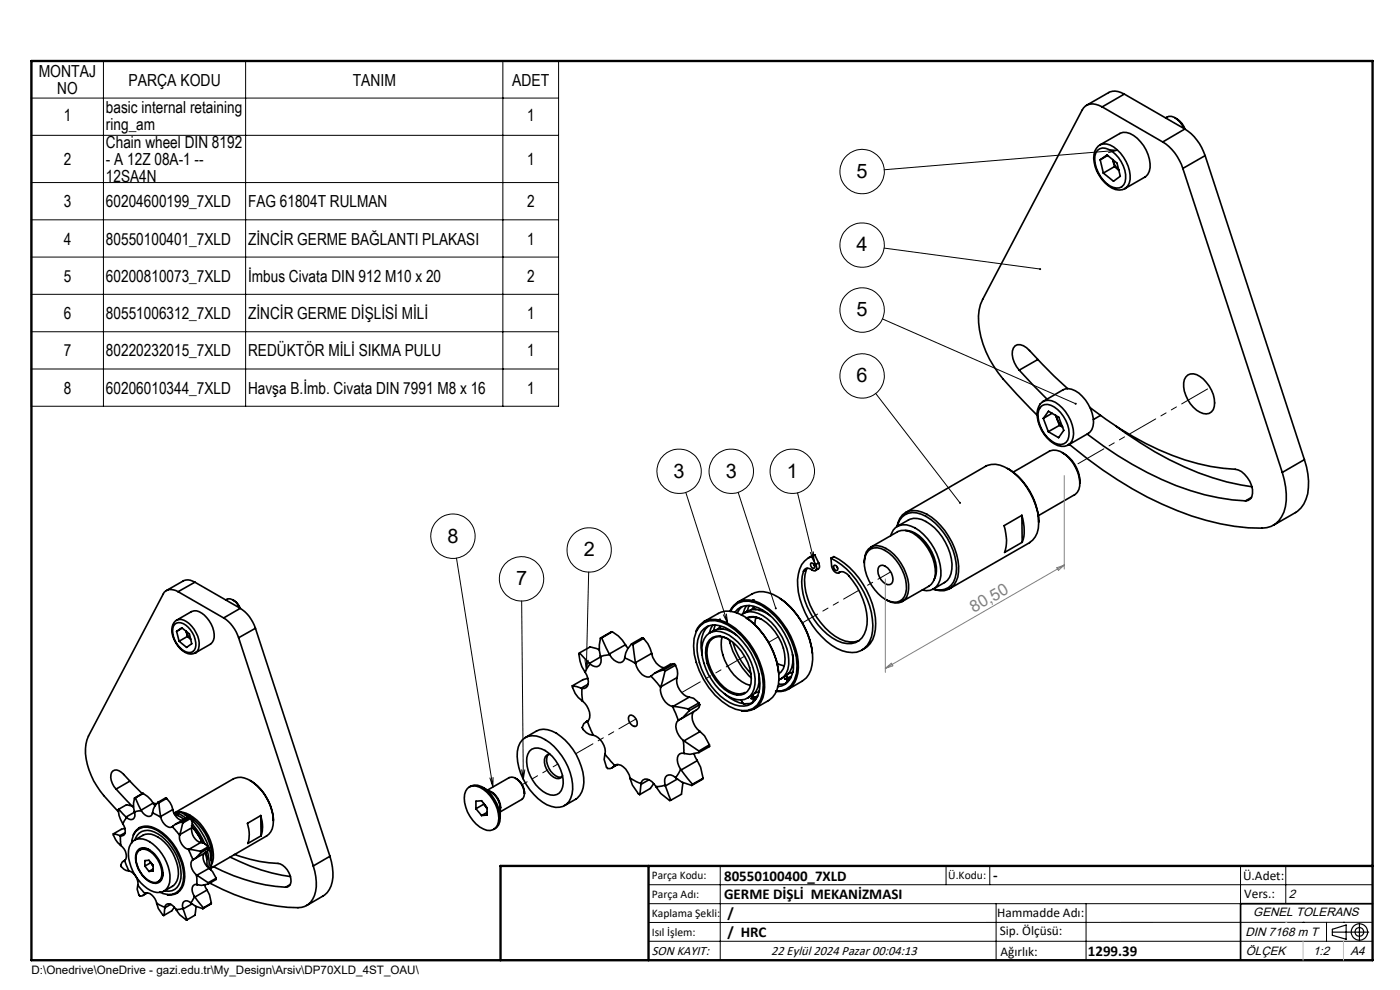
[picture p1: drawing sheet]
<svg xmlns="http://www.w3.org/2000/svg" width="297mm" height="210mm" viewBox="0 0 297 210" stroke-linecap="round" stroke-linejoin="round" font-family="sans-serif">
<g fill="none" stroke="#000" stroke-width=".35">
<path d="M238.5 20a3.2 3.2 0 0 0-3.3-.4l-4.7 2.8M238.5 20l-4.7 2.7M238.5 20l12.9 7.4M232.8 31.9a1.94 1.94 0 0 1 2.4-.2 6.8 6.8 0 0 1 3.5 6.9 1.98 1.98 0 0 1-3.3 .8 7.2 7.2 0 0 1-3.1-6.3zM233.4 30.7a3.2 3.2 0 0 1 3.6 1.1 7.5 7.5 0 0 1 2.6 7l-.3 .6-.6 .6 4.2-2.4a3.3 3.3 0 0 0 .9-3.8 7.5 7.5 0 0 0-4.8-5.7h-.7l-.6 .1-4.4 2.6M233.4 30.8a3.2 3.2 0 0 0-1.3 3.7 7.5 7.5 0 0 0 4.5 5.7 2.58 2.58 0 0 0 2.3-.3M233.4 33.9l1.4-1 2.2 1.7 .7 2.8-1.5 1-2.1-1.7M233.4 33.9l.7 2.8M233.8 22.7a3 3 0 0 0-3.9 .2l-21.4 40.6a11.2 11.2 0 0 0-.4 8 22 22 0 0 0 4.7 8.9l7.2 7.6M233.8 22.7l12.9 7.4M235 33l-1.6 .9M236.1 33.9a4.2 4.2 0 0 0 1.2 2.2l-.9-.8"/>
<path d="M236.1 33.9h.1M236.1 33.9l.3 1.4M236.4 35.3l-2.3 1.4M246.7 30.1a10.1 10.1 0 0 1 4.2 5.6M247.3 25a1.79 1.79 0 0 1 2.4 .3l.6 .6 .9 1.4M249.3 25l.4 .2a4.2 4.2 0 0 1 1.7 2.2M250.9 35.7l21.1 64.5M251.4 27.4a10.6 10.6 0 0 1 4.3 5.6M251.4 27.4l-4.7 2.7M255.7 33l-4.8 2.7M255.7 33l21 64.5M216.2 78.5a4.7 4.7 0 0 1-1.2-4.7 1.43 1.43 0 0 1 2.1-.5l1.3 1.1a98 98 0 0 0 8.1 8"/>
<path d="M216.2 78.5l5.9 6.2M220.2 76.3l-4 2.2M252 79.5a3.2 3.2 0 0 1 3.9 1.6 6 6 0 0 1 1.5 5.8 1.88 1.88 0 0 1-2.8 .5 6.8 6.8 0 0 1-3.4-6.9zM213.7 99.4a13.9 13.9 0 0 1 6.6 11.4M221.1 86a2.66 2.66 0 0 1 3.2 .8 6.3 6.3 0 0 1 2.2 6.5 2.16 2.16 0 0 1-3.5 .2 6.8 6.8 0 0 1-2.7-6.4zM221.1 85.3l-.4 .3a4.5 4.5 0 0 0-.1 4.8 6.8 6.8 0 0 0 4.5 4.3h.7l.9-.4M221.3 85.2l-.1 .1M221.3 85.2l4.2-2.5a3.6 3.6 0 0 1 4.1 1.4 7.8 7.8 0 0 1 2.3 6.3l-.3 .7-.7 .8-4.3 2.5a2.94 2.94 0 0 0 1.1-3.3 8 8 0 0 0-4.6-6.1l-.7-.1zM221.3 88.8l1.1-1.6 2.2 1.3 1.1 2.8-1.1 1.5-2.2-1.2M221.3 88.8l1.1 2.8M223.2 87.7l-1.9 1.1M223.9 88.1l.3 .7"/>
<path d="M224 88.2l.2 .6M224.2 88.8l.5 .9 .7 .8M224.2 88.8l.6 1.4M224.8 90.2l-2.4 1.4M224.8 90.2l.6 .4M225.3 96a7.3 7.3 0 0 1 3.8 6.5M226.8 94.3a79.3 79.3 0 0 0 29.1 16.1 39.2 39.2 0 0 0 12.8 1.5 5.2 5.2 0 0 0 4-4.5 14.7 14.7 0 0 0-.7-7.2M230.6 92.1a72.5 72.5 0 0 0 24.9 12.8l5.9 1.1 2.8 .2M231.2 86.4a61.6 61.6 0 0 0 25.6 12.5l5.2 .6a5 5 0 0 1 3.7 4.3 1.84 1.84 0 0 1-1.5 2.4M233.5 88.1l-1.5 .9M236.8 90.4a66.3 66.3 0 0 0 26.4 12.5l2.4 .3M276.7 97.5a12.9 12.9 0 0 1 .4 8.4 5.2 5.2 0 0 1-2.3 2.8l-4.7 2.7"/>
<path d="M276.7 97.5l-4.7 2.7M172 119.4a.72 .72 0 0 1 .7 1.1 .74 .74 0 0 1-.7-1.1zM172.2 118a4.5 4.5 0 0 0-2.8 3.8 15.6 15.6 0 0 0 3.8 12.1 10.9 10.9 0 0 0 7.6 4.5 4.4 4.4 0 0 0 4.3-4.5 17 17 0 0 0-8.8-15.5M172.2 118l.8 1.8M172.6 119.7l.2 .2M172.8 117.7l-1.3 .6M172.8 117.7l-.6 .3M172.8 117.7l.9 1.7M173 119.8l.2 .3a.68 .68 0 0 1-.3 1 .68 .68 0 0 1-.9-.4l-.6-.2-.5 .1-.4 .6M173.7 119.4l.1 .3a.73 .73 0 0 1-.2 1l-.6 .3M173.7 119.4l-.7 .4M176.3 118.4l.6-.3a17.4 17.4 0 0 1 8.9 14.2 5.5 5.5 0 0 1-3 5.6"/>
<path d="M176.3 118.4a3.8 3.8 0 0 0 .5 2.6l.3 .3a.67 .67 0 0 0 .9 .2M177 119.9a.74 .74 0 0 1 .6 1.1 .72 .72 0 0 1-.6-1.1zM183.3 119.4a2.96 2.96 0 0 1 3-3.6 8.6 8.6 0 0 1 5.9 5.9 5.4 5.4 0 0 1-.3 5.5 3.2 3.2 0 0 1-4.1-.1M184.2 116.8a2.75 2.75 0 0 1 3.5 0 9.4 9.4 0 0 1 4.5 9 2.44 2.44 0 0 1-3.5 1.8 9.5 9.5 0 0 1-5.3-8.6l.1-.9zM184.7 116.1l5.7-3.3a3.5 3.5 0 0 1 4.1 .9 10 10 0 0 1 3.8 8.9l-.3 .8-.9 .9-5.7 3.3M189 113.6a2.89 2.89 0 0 1 4.2-2 11.4 11.4 0 0 1 6.3 8.3 4.5 4.5 0 0 1-1.5 5l-.7 .3-.8 .1-.8-.1M190.3 111.7a3.7 3.7 0 0 1 5.4-3.1 14 14 0 0 1 7.7 11.5 4.7 4.7 0 0 1-2.3 5 4.4 4.4 0 0 1-3.2-.1M191.3 109.7a4 4 0 0 1 5.1-.2 13.6 13.6 0 0 1 6.4 12.1 3.5 3.5 0 0 1-4.8 3.3l2.4-1.3a4.6 4.6 0 0 0 1.4-5.1 11.6 11.6 0 0 0-6.3-8.3 3.2 3.2 0 0 0-2.8 .1l-2.3 1.3 .4-1.2zM192.1 112.5a5.6 5.6 0 0 1 4.4 2.7 8.9 8.9 0 0 1 2 6.9l-.3 .9M192.1 108.7l17-9.8a4.8 4.8 0 0 1 5 .7 14.7 14.7 0 0 1 6.2 11.3 4.6 4.6 0 0 1-1.9 4.2l-17 9.8M214.9 100.1l7.7-4.4a3.3 3.3 0 0 1 3.8 1.1 7.6 7.6 0 0 1 2.5 7l-.8 1.1-7.8 4.5M216.8 109.3l-3.8 2.2a8.7 8.7 0 0 1 .1 5.7l3.8-2.2"/>
<path d="M216.8 109.3a9.1 9.1 0 0 1 .1 5.7M216.8 109.3l.1 5.7M265.5 105.5l-1.3 .7M37.1 132.4a2.07 2.07 0 0 1 2.8 .7 5 5 0 0 1 1.6 4.3 1.48 1.48 0 0 1-2.5 .7 5 5 0 0 1-2.2-5.3zM37.2 131.7l3.4-2a2.32 2.32 0 0 1 2.8 .8 5.6 5.6 0 0 1 1.9 5.3l-.6 .8-3.3 1.9 .2-.1a2.28 2.28 0 0 1-2.8-.3 5.9 5.9 0 0 1-2.3-5l.2-.6zM37.5 131.5a2.39 2.39 0 0 1 2.7 .8 5.6 5.6 0 0 1 1.9 5.3l-.5 .8M37.5 133.9l1.1-.7 1.6 1.3 .5 2.1-1.1 .7-1.6-1.3M37.5 133.9l.5 2.1M37.8 125.5a2.07 2.07 0 0 0-3.2 .5l-15.8 30.1a10.1 10.1 0 0 0 .5 8.4 24.3 24.3 0 0 0 5.8 7.7M37.8 125.5l9.6 5.6M38.7 133.2l-1.2 .7M39.5 133.9v.1"/>
<path d="M39.5 134l.3 .7 .6 .9-.6-.6M39.5 134l.3 1M39.8 135l-1.8 1M41.3 123.5a2.37 2.37 0 0 0-2.5-.2l-3.5 2M41.3 123.5l-3.5 2M41.3 123.5l9.7 5.5M47.4 131.1a7.9 7.9 0 0 1 3.2 4.2M47.9 127.3a1.61 1.61 0 0 1 2.3 .6l.6 1.1M49.4 127.2l.7 .5 .9 1.3M50.6 135.3l15.9 48.4M51 129a7.7 7.7 0 0 1 3.2 4.3M51 129l-3.6 2.1"/>
<path d="M54.2 133.3l-3.6 2M54.2 133.3l15.8 48.3M122.9 138.5l-.1 .2a7 7 0 0 0 1.3 3.9M122.9 138.5l2.2 2.2M127.1 137.9l-1.9-.7-2.3 1.3M127.4 135.4a6.5 6.5 0 0 0 0 3.9M127.4 139.3a1.62 1.62 0 0 1-.8 2.1l-.9-.2-.5-.3M127.4 139.3l-2.3 1.4M127.6 135.3l-.2 .1M127.6 135.3l1.7 3.4M129.3 138.7l.1 .2M129.4 138.9l-2 .4"/>
<path d="M129.4 138.9a2.21 2.21 0 0 0 2.7 1.5l.4-.8M129.9 134l1.3 .9 1.5 1.9M129.9 134l-2.5 1.4M129.9 134l-2.3 1.3M132.5 139.6l2.3 1.1M132.7 136.8l.5 .7M132.7 136.8l-3.4 1.9M134 136.6a4.5 4.5 0 0 0-1.5 3M134 136.6l.3 .1M134.3 136.7l.5 3.9M136.5 135.4l.9 1.2 .9 2M136.5 135.4l-.3-.1-2.2 1.3"/>
<path d="M136.5 135.4l-2.2 1.3M138.3 138.6a3.5 3.5 0 0 0 2.6 3M138.3 138.6l-3.5 2M148.4 132.8a4.1 4.1 0 0 1 4.6-.9 15 15 0 0 1 8.4 10 9.7 9.7 0 0 1 0 6.5 3.9 3.9 0 0 1-5.3 2.1 15 15 0 0 1-8.4-10 9.7 9.7 0 0 1 0-6.5zM149.3 131.9a4.3 4.3 0 0 0-1.7 2M149.3 131.9l3.1-1.8a5.4 5.4 0 0 1 5.6 .7 16.7 16.7 0 0 1 7.2 13.2 5.1 5.1 0 0 1-2.2 4.6l-3 1.7M149.3 131.9a5.5 5.5 0 0 1 5.6 .7 16.6 16.6 0 0 1 7.3 13.2 5 5 0 0 1-2.2 4.5M149.4 133.3a4.5 4.5 0 0 1 5.3 .3 14.4 14.4 0 0 1 6.4 12.5 3.7 3.7 0 0 1-5.2 3.4 14.1 14.1 0 0 1-8-11.5 5.7 5.7 0 0 1 1.5-4.7zM149.9 134.8a3.2 3.2 0 0 1 3.8-.5 11.9 11.9 0 0 1 6.5 10.8 3.2 3.2 0 0 1-4.8 3 12.1 12.1 0 0 1-6.5-10.8l.2-1zM150.3 132.8a6.1 6.1 0 0 0-1.4 6.2M150.5 135.7a3.1 3.1 0 0 1 3.9-.2 10.5 10.5 0 0 1 4.9 9.5 2.67 2.67 0 0 1-3.8 2.2 10.2 10.2 0 0 1-5.7-9.8l.2-1zM151.2 132.6l-.7 1.6a4.5 4.5 0 0 1 5.7 .6"/>
<path d="M151.8 132.6l-.5 1.2M152.7 133l.4 .4M152.7 131.4l-.3 .3M152.7 133l-.4 .4M152.8 131.4l-.5 .2M153.2 135.1a9.6 9.6 0 0 0 5.1 10l.9 .3M153.4 138.8v.2M154.3 135.5a2.7 2.7 0 0 0-4.3 2 9.9 9.9 0 0 0 5.2 9.3 2.89 2.89 0 0 0 2.8 .1M154.7 135.7a16.8 16.8 0 0 0 4.7 8.1M154.9 129.7a3.9 3.9 0 0 1 5.3-1.9 15 15 0 0 1 8.3 9.9 9.8 9.8 0 0 1 0 6.6 3.8 3.8 0 0 1-4 2.3M155.5 136.4a16 16 0 0 0 3.8 6.5M155.9 129.9a3.4 3.4 0 0 1 3.9-1.3 12.8 12.8 0 0 1 7.8 8.4 9.1 9.1 0 0 1 .1 6.9 3.2 3.2 0 0 1-2.7 1.8"/>
<path d="M156.5 127.7a4.3 4.3 0 0 0-1.7 2M156.5 127.7l3-1.7a5.3 5.3 0 0 1 5.6 .7 16.6 16.6 0 0 1 7.3 13.2 5.1 5.1 0 0 1-2.2 4.6l-3 1.7M156.5 127.7a5.5 5.5 0 0 1 5.6 .7 16.6 16.6 0 0 1 7.3 13.2 5 5 0 0 1-2.2 4.6M157.3 130.4a3.4 3.4 0 0 1 3.6-.3 12.1 12.1 0 0 1 6.4 10.9 3.6 3.6 0 0 1-2.1 3.2M157.4 128.7l-1 1.3M157.7 130.1a4.3 4.3 0 0 1 5.7 .5M158.4 128.5l-.7 1.6M158.5 131.2a3 3 0 0 1 3 .2M158.9 128.4l-.4 1.3M159.8 128.8l.4 .5M159.9 127.3l-.4 .3M159.9 128.9l-.5 .4"/>
<path d="M159.9 127.2l-.5 .3M160.4 130.9l-.3 1.7M161.6 129.4l-.6 .1M165.5 127a16.3 16.3 0 0 1 6.8 11.6M168.1 138.8a4.4 4.4 0 0 1-2.4 5.2M170.5 121.2a11.3 11.3 0 0 0 1.4 8.8 13 13 0 0 0 6.8 6.3 3.7 3.7 0 0 0 5-2.8 13.5 13.5 0 0 0-3.6-11.4 1.57 1.57 0 0 0-2.1-.6M171.1 120.8a11.3 11.3 0 0 0 1.4 8.9 13.3 13.3 0 0 0 6.8 6.3 4.1 4.1 0 0 0 2.9-.1M171.1 120.8l-.6 .4M171.2 120.5l-.1 .3M177.5 120.1l.2 .3M178.3 121.3l-.3 .2M178.3 121.3l-.4 .2"/>
<path d="M186.5 120.1a1.26 1.26 0 0 1 1.8 .4 2.87 2.87 0 0 1 .9 3.3 1.26 1.26 0 0 1-1.8-.3 2.74 2.74 0 0 1-.9-3.4zM110.8 156.9a3.8 3.8 0 0 1 4.9 0 12.9 12.9 0 0 1 5.8 10.5 3.5 3.5 0 0 1-3.6 3.9 9.2 9.2 0 0 1-6.2-4.9 10.8 10.8 0 0 1-1.7-8zM111.4 156.4l2.4-1.3a4.8 4.8 0 0 1 5.2 1.1 12.9 12.9 0 0 1 4.9 9.8 4.3 4.3 0 0 1-1.8 3.5l-2.3 1.4M112.3 159.3a2.86 2.86 0 0 1 4.1 .5 8 8 0 0 1 2.9 7.2 2.17 2.17 0 0 1-3.3 1.3 8.3 8.3 0 0 1-4.2-7.6zM121.4 145.5l.1 .3a5.1 5.1 0 0 0 2.1 2.9M121.4 145.5l1.9 .5M123.3 146h.1M123.4 146l.2 2.7M123.6 148.7a3.8 3.8 0 0 1 1.3 4l-.3 .3M124.1 142.6a2.54 2.54 0 0 1 .2 3.3l-.4 .1h-.5M124.5 153.1l-.6 .4-.4 .8 .1 .3a2.87 2.87 0 0 0 2.3 1.4M124.6 153l1.3 3"/>
<path d="M124.6 153l-.1 .1M124.7 143.9l-1 .3-2.3 1.3M124.7 152.9l-.4 .3M124.8 145.1l-1.5 .9M125.1 140.7l.1 .2M125.2 140.9l-1.1 1.7M125.9 156a3.8 3.8 0 0 1 2.4 4M128.3 160l2.1 2.4M128.3 160a3.1 3.1 0 0 0 .4 2.8l.2 .2a1.17 1.17 0 0 0 1.4-.6M133.4 151.9l.2-.2a1.65 1.65 0 0 1 1.5 2.2l-.2 .2a1.65 1.65 0 0 1-1.5-2.2zM134.8 140.6v.1M134.8 140.7a3.5 3.5 0 0 0 2.9 2.9l.4-.2"/>
<path d="M138.1 143.4l2.1 2.4M140.2 145.8a3.8 3.8 0 0 0 2.4 4.1M140.2 145.7v.1M140.8 142.1a4.6 4.6 0 0 0-2.7 1.3M140.8 142.1l.3 .3M141.1 142.4l-.9 3.3M142.6 149.9l1.3 2.9M142.6 149.9h.2M142.8 149.9l3.2 .5M143.1 140.8l-.9 .1-3.2 1.9M143.1 140.8l.2 .3M143.1 140.8l-2.3 1.3"/>
<path d="M143.3 141.1l.4 1v1.6M143.3 141.1l-2.2 1.3M143.7 143.7a3.7 3.7 0 0 0 2.5 4.2M143.7 143.7l-3.5 2M143.9 152.8a2.43 2.43 0 0 0 .1 3.2l1 1.1M145 157.1l.1 2.7M145 157.1l.1 .1M145.1 159.8a1.14 1.14 0 0 0-1.4 1.4l.1 .7 .6 1.3M145.1 157.2l3.2 2.1M146 150.4l.2 .4M146.2 150.8l-1.3 1.4-1 .6M146.2 147.9l.9 .2 1.2 1"/>
<path d="M146.2 147.9l-3.4 2M147.2 150.9a3.2 3.2 0 0 0 1.3 4.3M147.2 159.8l.7 1.6M147.7 150.7l-3.4 1.9M148.3 149.1l.1 .4M148.3 159.3v.3M148.3 159.6l-1.9 .4-1.3-.2M148.3 149.1l-2.3 1.3M148.4 149.5l-.1 .6-.6 .5M148.4 149.5l-2.2 1.3M148.5 155.2l1 .9 1 1.9M148.5 155.2l-3.4 2"/>
<path d="M150.5 158v.4l-2.2 1.2M150.5 158l-2.2 1.3M153.7 147.1a6.1 6.1 0 0 0 6 2M157.3 148.5l.5 .8M159.4 148.2h.1M159.7 147.5a1.36 1.36 0 0 1-.2 1.6M159.8 147.8l.8 .1M160 150.3a4.5 4.5 0 0 1-2.6 .5M160.3 148.4h-.5M160.7 147.6l-.4 .3-1 .3M161 142.9a4.4 4.4 0 0 1-2.5 5.2M161 146.7l-.9 .3"/>
<path d="M164.9 140.7l1.4 .5M165.2 142.7a16.3 16.3 0 0 0-6.9-11.6 3.9 3.9 0 0 1 4.3 1 10.3 10.3 0 0 1 3.9 8.8l-.3 .9-.5 .7-.5 .4M166.5 144h.1M166.8 144.9l-1.6 .3M166.9 143.4a1.31 1.31 0 0 1-.2 1.5M167 143.6l.7 .1M167 144.2h.5M167.2 146.2a4.4 4.4 0 0 1-2.6 .5M167.9 143.5l-.4 .3-1 .2M168.1 142.6l-.8 .3M24.1 176.9v.2a4.5 4.5 0 0 0 1.5 2.2M24.1 176.9l1.4 .4"/>
<path d="M24.6 167.4a3.5 3.5 0 0 1-.9-3.5 1.26 1.26 0 0 1 2.1-.1l4.4 4.5M24.6 167.4l3.5 3.7M25.2 171.7l-.1 .1a5 5 0 0 0 1 3M25.2 171.7l1.5 1.6M25.5 177.3h.1M25.5 177.3l.1 2M25.6 179.3a2.71 2.71 0 0 1 1.1 3l-.3 .2M26.1 174.8a1.96 1.96 0 0 1 .1 2.4l-.7 .1M26.5 175.7l-.8 .2-1.6 1M26.6 176.6l-1.1 .7M26.7 173.3l.1 .1M26.8 173.4l-.7 1.4"/>
<path d="M27.6 165.7l-3 1.7M27.9 178.8a3.1 3.1 0 0 1 4.4-3.1 11.6 11.6 0 0 1 6.6 11.2 3.1 3.1 0 0 1-5 2.3M28 178.6a3.1 3.1 0 0 1 4.4 .4 9.5 9.5 0 0 1 3.6 8.2 2.55 2.55 0 0 1-4 1.7 9.2 9.2 0 0 1-4.6-9.2zM28.3 171.2l-1.5-.5-1.6 1M28.5 178.2a3.8 3.8 0 0 1 4.3-1 9.2 9.2 0 0 1 4.9 9 3.9 3.9 0 0 1-2.9 2.8M28.5 172.2a1.19 1.19 0 0 1-.5 1.6l-.8-.1-.4-.3M28.5 169.3a4.6 4.6 0 0 0 0 2.9M28.5 172.3l-1.8 1M28.6 178.1a2.75 2.75 0 0 1 4.2-1.6 10.6 10.6 0 0 1 5.6 9.8 2.76 2.76 0 0 1-3.5 2.7M28.7 169.3h-.2M28.7 169.3l1.2 2.6M29.5 175.6l-.6 .5-.6 1"/>
<path d="M29.5 175.6a4.1 4.1 0 0 1 4.2 .5 12.1 12.1 0 0 1 5.4 10.8 3.5 3.5 0 0 1-1.6 2.6M29.7 175.5l-.2 .1M29.9 171.9l.1 .1M30 172l-1.5 .2M30 172a1.7 1.7 0 0 0 2 1.1l.3-.6M30.2 168.3l-1.7 1M30.4 168.3l.9 .7 1.2 1.3M30.4 168.3h-.2M30.4 168.3l-1.7 1M32.3 172.5l1.8 .8M32.5 170.3l.7 .2M32.5 170.3l.4 .6"/>
<path d="M32.5 170.3l-2.6 1.6M33.5 170.2a3.5 3.5 0 0 0-1.2 2.3M33.5 170.2l.2 .1M33.7 170.3l.4 2.9M34.1 173.3a2.66 2.66 0 0 0 2.2 2.2l.2-.1M34.1 173.2v.1M35.3 169.4l.8 .8 .6 1.5M35.3 169.4l-.2-.1-1.6 .9M35.3 169.4l-1.6 .9M36.5 175.4l1.6 1.8M36.7 171.7a2.71 2.71 0 0 0 2 2.3M36.7 171.7l-2.6 1.5"/>
<path d="M37 172.7l2.1 1.1M37.7 172.6l-.6 .1M37.7 172.5l1.7 1.1M37.7 172.5v.5M38.1 177.2a2.79 2.79 0 0 0 1.9 3M38.1 172.2l-1.2 .3 12.6-7.3a3.6 3.6 0 0 1 3.8 .5 10.8 10.8 0 0 1 4.6 9.4 3.1 3.1 0 0 1-1.3 2.2l-11.9 6.9M38.1 177.1v.1M38.2 172.2l1.8 1.2M38.2 172.2l-.5 .3M38.2 172.2a8.3 8.3 0 0 1 6 5.1 7.3 7.3 0 0 1 .6 6.3M38.6 174.3a3.9 3.9 0 0 0-2.1 1.1M38.6 174.3l.2 .3"/>
<path d="M38.8 174.6l-.7 2.5M39.2 172.8a9.8 9.8 0 0 1 5.6 9.7M39.6 173.5l-2.4 1.4M40.3 173.4l-.7 .1M40.3 173.4l.2 .2M40.3 173.4l-1.7 .9M40.5 173.6l.2 .8v1.2M40.5 173.6l-1.7 1M40.6 175.2l1.8 2.4 .5 1.2M40.6 173.9a13.2 13.2 0 0 1 4.2 9.9l-.1 .7M40.7 175.6a2.69 2.69 0 0 0 2 3.1M40.7 175.6l-2.6 1.5"/>
<path d="M40.7 175.4l1.4 1.9 .8 1.4M40.8 174.8l.2 .2a14 14 0 0 1 2.4 4M42.7 178.7l.6 .2 .9 .7M42.7 178.7l-2.7 1.5M44.2 179.6l.1 .3M44.2 179.6l-1.7 1M44.3 179.9l-.1 .4-.5 .5M44.3 179.9l-1.7 1M53.1 165.6a10.7 10.7 0 0 1 4.9 8.5M55.3 173l-2.8 1.7a6.6 6.6 0 0 1 .1 4.2l2.8-1.6M55.3 173a6.7 6.7 0 0 1 .1 4.3M55.3 173l.1 4.3"/>
<path d="M99.2 167.2a2.49 2.49 0 0 1 3.4 .3 7.7 7.7 0 0 1 3.1 6.9 2.04 2.04 0 0 1-3.1 1.5 7.6 7.6 0 0 1-4-7.4zM99.6 166.9a2.65 2.65 0 0 1 3.2 .4 8.4 8.4 0 0 1 3.3 6.1M101 171.5v-1.5l1.2-.1 1.1 1.4v1.6l-1.1 .1M101 171.5l1.2 1.5M102.4 167a5.2 5.2 0 0 1 3.7 4.4v2M102.6 170.4v.2M102.6 170.6l-1.6 .9M102.6 170.6l.6 .7M102.8 170.7l.4 .6M103.2 171.3l.1 .2M103.3 172.3l-1.1 .7M103.4 167.6l4.6-2.6a1.75 1.75 0 0 1 2.1 .7 4.3 4.3 0 0 1 1.2 2.6"/>
<path d="M103.7 167.8a3.8 3.8 0 0 1 2.4 4.1M106.1 173.4a2.49 2.49 0 0 1-1.4 2.5M109.4 165.1a3.5 3.5 0 0 1 1.9 3.2M111.3 168.3l-.1 .6-.5 .7-4.6 2.6M116.3 160a3.6 3.6 0 0 0 2.7 4.9l.1-.1M116.7 160a1.24 1.24 0 0 0-1.2 1.7 4.2 4.2 0 0 0 2.5 3.4 1.07 1.07 0 0 0 1.3-.5M130.4 162.4a2.07 2.07 0 0 1 2.7 1.4l.6 1.3M130.4 162.4h-.1M130.8 162.2l-.5 .2M131.1 162.2l-1.3 .7M133.7 165.1l2.3 1.1M133.7 165.1a6.7 6.7 0 0 0 1.8 3.3l.2 .1"/>
<path d="M136 166.4l-.3 2.1M136 166.2a1.1 1.1 0 0 1 1.8-.8l.5 .4 .9 1.1M136 166.2v.2M137.7 165.4l-1.7 1M138.7 166.2l-.7 1-2.3 1.3M139.2 166.9a6.6 6.6 0 0 0 2.9 2.9l.2-.1M141.1 166.5l-1.9 .4M141.1 166.5v.2M141.1 166.7l1.2 3M143.3 165a1.39 1.39 0 0 0-2.1-.2l-.2 .5 .1 1.2M143.3 165l1.3 .9 2.2 .7M143.7 165.2l-2.6 1.5"/>
<path d="M144.4 163.2l-1.1 1.8M144.4 163.2l.1 .1M144.5 163.3l2.4 3.1M144.8 166l-.2 2.5-2.3 1.2M146.9 166.4l-.1 .2M147.9 161.4l.7 1.3 .6 2.4M147.9 161.4l-3.4 1.9M149.2 165.1l-2.4 1.5M149.2 165.1l-2.3 1.3M26.4 182.6l-.5 .3-.3 .6 .1 .3a2.04 2.04 0 0 0 1.7 .9M26.4 182.5l1 2.2M26.4 182.5v.1"/>
<path d="M26.5 182.5l-.1 .1M26.5 182.5l-.3 .2M27.4 184.7a2.87 2.87 0 0 1 1.8 3.1M29.2 180.4a2.12 2.12 0 0 1 3.1 .3 6.1 6.1 0 0 1 2.2 5.4 1.66 1.66 0 0 1-2.6 1 5.9 5.9 0 0 1-3-6.2zM29.2 187.8l1.6 1.8M29.2 187.8a2.32 2.32 0 0 0 .3 2.1l.1 .1a.95 .95 0 0 0 1.1-.4M29.4 180.5a2.26 2.26 0 0 1 3.1 .6 5.3 5.3 0 0 1 1.6 5.3 1.72 1.72 0 0 1-2.8 .2 5.9 5.9 0 0 1-2.4-5.2zM29.7 180.3a1.77 1.77 0 0 1 2 0M30.7 183.7v-1.1l.9-.1 .9 1.1v1.1l-.9 .1M30.7 183.7l.9 1.1M30.8 189.6a1.56 1.56 0 0 1 2 1l.4 1M30.8 189.6h-.1"/>
<path d="M31 189.4l-.3 .2M31.3 189.4l-1 .6M32 182.9v.1M32 183l-1.3 .7M32 183l.4 .6M32.1 183.1l.3 .5M32.4 183.6l.1 .1M32.5 184.3l-.9 .5M33.2 191.6l1.8 .9M33.2 191.6a4.5 4.5 0 0 0 1.4 2.5l.1 .1M34.6 185.2a1.99 1.99 0 0 1-1.1 1.8M35 192.5a.93 .93 0 0 1 .7-.8 .93 .93 0 0 1 1 .4l.7 .8"/>
<path d="M35 192.6l-.3 1.6M35 192.5v.1M36.2 191.8l-1.2 .8M37 192.5l-.6 .7-1.7 1M37.4 192.9a5.1 5.1 0 0 0 2.1 2.2h.2M37.5 189.5l-1.1 .3h-.9M37.7 189.4l-.2 .1M38.8 192.7l-1.4 .2M38.8 192.7v.1M38.8 192.8l.9 2.3M40 180.2l.9 2.2M40 180.2h.1"/>
<path d="M40 180.2l2.5 .4M40.5 191.5a1.01 1.01 0 0 0-1.5-.3 1.01 1.01 0 0 0-.2 1.5M40.5 191.5l1 .7 1.5 .5M40.7 191.7l-1.9 1.1M40.9 182.4a2.36 2.36 0 0 0 .8 3.2M41.2 190.2l-.7 1.3M41.2 190.2l.1 .1M41.3 190.3l1.8 2.3M41.6 192.3l-.2 1.8-1.7 1M41.7 185.6l.1 2M41.7 185.6l.1 .1M41.8 187.6a1.01 1.01 0 0 0-1 .5 1.01 1.01 0 0 0 0 1.1l.4 1"/>
<path d="M41.8 185.7l2.4 1.5M42.5 180.6l.1 .3M42.6 180.9l-1 1-.7 .5M43.1 192.6l-.1 .1M43.4 181a2.41 2.41 0 0 0 1 3.2M43.4 187.7l.5 1.1M43.6 180.8l.3 1.5v1.5M43.6 180.9l.3 1.4M43.7 180.8l-2.5 1.4M43.9 188.8l.5 1 .4 1.8M43.9 188.8l-2.6 1.5M44 180.6a8.8 8.8 0 0 1 .3 3.6"/>
<path d="M44.2 187.2v.3M44.2 187.5l-1.4 .3-1-.2M44.4 184.2l.7 .7 .8 1.4M44.4 184.2l-2.6 1.5M44.8 191.6l-1.8 1.1M44.8 191.6l-1.7 1M45.3 183.8a39 39 0 0 0 15.3 4.4M45.9 186.3v.2l-1.7 1M45.9 186.3l-1.7 .9M48.8 181.8a39.7 39.7 0 0 0 12.8 4.1M49.7 181.2a33 33 0 0 0 9.7 2.1 4 4 0 0 1 2.2 4.2l-.6 .6-.4 .1M61.6 187.6l-1 .6"/>
<path d="M66.5 183.7a9.3 9.3 0 0 1-.1 7 3.4 3.4 0 0 1-3.2 1.8 39.8 39.8 0 0 1-18.7-5.2M70 181.6a9.3 9.3 0 0 1-.1 7.1l-1 1.1-3.8 2.3M70 181.6l-3.5 2.1M291.2 191.7h-28v12"/>
</g>
<path d="M165.1 135.1l-2.1 1.2M106.1 171.4a4.3 4.3 0 0 0-1.9-3.4" fill="none" stroke="#000" stroke-width=".21" stroke-dasharray="6.3 1.3 1.3 1.3 1.3 1.3"/>
<path d="M256.7 82.2l-28.6 16.5" fill="none" stroke="#000" stroke-width=".21" stroke-dasharray="6.3 1.3 1.3 1.3 1.3 1.3" stroke-dashoffset="-.6"/>
<path d="M189 121.3l-5.5 3.2" fill="none" stroke="#000" stroke-width=".21" stroke-dasharray="6.3 1.3 1.3 1.3 1.3 1.3" stroke-dashoffset="3.2"/>
<path d="M182.2 125.2l-12 6.9" fill="none" stroke="#000" stroke-width=".21" stroke-dasharray="6.3 1.3 1.3 1.3 1.3 1.3" stroke-dashoffset="2.6"/>
<path d="M158 139.2l-13.4 7.7" fill="none" stroke="#000" stroke-width=".21" stroke-dasharray="6.3 1.3 1.3 1.3 1.3 1.3" stroke-dashoffset="1.8"/>
<path d="M134.9 152.5l-12.8 7.4" fill="none" stroke="#000" stroke-width=".21" stroke-dasharray="6.3 1.3 1.3 1.3 1.3 1.3" stroke-dashoffset="2.1"/>
<path d="M118.4 162.1l-7.6 4.3" fill="none" stroke="#000" stroke-width=".21" stroke-dasharray="6.3 1.3 1.3 1.3 1.3 1.3" stroke-dashoffset="5.2"/>
<g fill="none" stroke="#000" stroke-width=".21">
<path d="M6.6 12.9h111.9v73.3h-111.9zM21.9 12.9v73.3M52.1 12.9v73.3M106.7 12.9v73.3M6.6 20.8h111.9M6.6 28.7h111.9M6.6 38.7h111.9M235.1 31.7l2 .2M237.1 31.9l-49.5 4.1M237.1 31.9l-1.9 .5M6.6 46.6h111.9M6.6 54.5h111.9"/>
<path d="M187.6 52.6l33.1 4.5M6.6 62.4h111.9M6.6 70.4h111.9M6.6 78.3h111.9M187.2 67.7l41 17.9M185.8 83.5l17.9 23.2M96.8 118.4l7.8 48.6M145.5 104.4l8.9 27.8M156.6 104.4l8 24.6M169.2 104.6l3.5 14.5M171.9 117.2l.8 1.9M172.5 117l.2 2.1"/>
<path d="M110.7 127.5l.3 37.8M124.9 121.3l-.5 20.8M153.5 130.4l.9 1.8M154.1 130.2l.3 2M124.1 140l.3 2.1M124.8 140l-.4 2.1M103.9 165l.7 2M104.6 164.9v2.1M110.7 163.3l.3 2M111.3 163.3l-.3 2M137.6 187.7h153.6M137.6 191.7h153.6"/>
<path d="M137.6 199.7h153.6M152.8 183.7v20M200.7 183.7v4M210 183.7v4M211.3 191.7v12M230.4 191.7v12M263.2 183.7v20M272.8 183.7v8M276.4 195.6h.1M281.4 195.6v4.1M285 195.6h.1M291.2 195.6l-153.6 .1"/>
<circle cx="182.9" cy="36.4" r="4.7"/>
<circle cx="182.9" cy="52" r="4.7"/>
<circle cx="182.9" cy="79.8" r="4.7"/>
<circle cx="182.9" cy="65.8" r="4.7"/>
<circle cx="144" cy="100" r="4.7"/>
<circle cx="155.1" cy="100" r="4.7"/>
<circle cx="168.1" cy="100" r="4.7"/>
<circle cx="96.1" cy="113.7" r="4.7"/>
<circle cx="125" cy="116.7" r="4.7"/>
<circle cx="110.6" cy="122.8" r="4.7"/>
</g>
<g fill="none" stroke="#000" stroke-width=".25">
<path d="M282.6 197.7h7.8M282.6 197.1l3-.9v3l-3-.8zM288.4 195.8v3.8M106.2 203.7h185"/>
<circle cx="288.4" cy="197.7" r="1.74"/>
<circle cx="288.4" cy="197.7" r=".93"/>
</g>
<path d="M225.8 100.9v19.8M225.8 119.9l-38 21.9M187.8 122.8v19.8M224.2 120.4l1.6-.5-1.3 1.1zM187.8 141.8l1.3-1.1 .3 .5z" fill="none" stroke="#808080" stroke-width=".21"/>
<path d="M6.7 12.9h284.5v190.8h-284.5zM137.6 183.7v20M291.2 183.7h-185v20" fill="none" stroke="#000" stroke-width=".5"/>
<path d="M276.4 199.7v4M285 199.7v4" fill="none" stroke="#c0c0c0" stroke-width=".21"/>
<path d="M272.8 195.6h.1" fill="none" stroke="#c0c0c0" stroke-width=".25"/>
<path d="M164.5 128.9l-.1 .3h.2v-.2v.2a.22 .22 0 0 0 .2-.2 .22 .22 0 0 0-.3-.1zM203.5 106.6l.1 .3 .2-.1-.1-.1 .1 .1 .1-.1a.2 .2 0 0 0-.2-.2 .2 .2 0 0 0-.2 .1zM228 85.5v.1a.21 .21 0 0 0 .1 .3 .21 .21 0 0 0 .3-.1l-.2-.2 .2 .2a.22 .22 0 0 0-.1-.3 .22 .22 0 0 0-.3 0zM220.5 56.9v.1a.22 .22 0 0 0 .1 .3 .22 .22 0 0 0 .3-.2h-.2h.2l-.2-.2z" fill="#000"/>
<g font-size="4.2">
<text x="181.7" y="37.8">5</text>
<text x="181.7" y="53.3">4</text>
<text x="181.7" y="67.1">5</text>
<text x="181.7" y="81.1">6</text>
<text x="142.9" y="101.3">3</text>
<text x="154" y="101.3">3</text>
<text x="166.9" y="101.3">1</text>
<text x="94.9" y="115.1">8</text>
<text x="123.8" y="118">2</text>
<text x="109.5" y="124.1">7</text>
</g>
<g font-size="3.5">
<text x="8.2" y="16.4">MONTAJ</text>
<text x="12.1" y="19.9">NO</text>
<text x="22.5" y="24">basic internal retaining</text>
<text x="27.3" y="18.1">PARÇA KODU</text>
<text x="74.8" y="18.1">TANIM</text>
<text x="108.7" y="18.1">ADET</text>
<text x="13.5" y="25.7">1</text>
<text x="22.5" y="27.5">ring_am</text>
<text x="111.8" y="25.7">1</text>
<text x="13.5" y="35">2</text>
<text x="22.5" y="31.5">Chain wheel DIN 8192</text>
<text x="22.5" y="35">- A 12Z 08A-1 --</text>
<text x="111.8" y="35">1</text>
<text x="22.5" y="38.5">12SA4N</text>
<text x="13.5" y="44">3</text>
<text x="22.5" y="44">60204600199_7XLD</text>
<text x="52.6" y="44">FAG 61804T RULMAN</text>
<text x="111.8" y="44">2</text>
<text x="13.5" y="51.9">4</text>
<text x="22.5" y="51.9">80550100401_7XLD</text>
<text x="52.6" y="51.9">ZİNCİR GERME BAĞLANTI PLAKASI</text>
<text x="111.8" y="51.9">1</text>
<text x="13.5" y="59.8">5</text>
<text x="22.5" y="59.8">60200810073_7XLD</text>
<text x="52.6" y="59.8">İmbus Civata DIN 912 M10 x 20</text>
<text x="111.8" y="59.8">2</text>
<text x="13.5" y="67.7">6</text>
<text x="22.5" y="67.7">80551006312_7XLD</text>
<text x="52.6" y="67.7">ZİNCİR GERME DİŞLİSİ MİLİ</text>
<text x="111.8" y="67.7">1</text>
<text x="13.5" y="75.6">7</text>
<text x="22.5" y="75.6">80220232015_7XLD</text>
<text x="52.6" y="75.6">REDÜKTÖR MİLİ SIKMA PULU</text>
<text x="111.8" y="75.6">1</text>
<text x="13.5" y="83.5">8</text>
<text x="22.5" y="83.5">60206010344_7XLD</text>
<text x="52.6" y="83.5">Havşa B.İmb. Civata DIN 7991 M8 x 16</text>
<text x="111.8" y="83.5">1</text>
</g>
<text font-size="3.5" fill="#808080" x="206.6" y="130" transform="rotate(-30 206.6 130)">80,50</text>
<g font-size="3.2">
<text x="153.6" y="186.8">80550100400_7XLD</text>
<text x="153.6" y="190.8">GERME DİŞLİ MEKANİZMASI</text>
<text x="210.7" y="186.6">-</text>
<text x="154.3" y="194.8">/</text>
<text x="154.3" y="198.8">/ HRC</text>
<text x="230.8" y="202.8">1299.39</text>
</g>
<g font-size="2.8">
<text x="263.7" y="186.7">Ü.Adet:</text>
<text x="263.9" y="190.5">Vers.:</text>
<text x="211.5" y="194.5">Hammadde Adı:</text>
<text x="138.3" y="202.6">SON KAYIT:</text>
<text x="163.6" y="202.6">22 Eylül 2024 Pazar 00:04:13</text>
<text x="212.1" y="198.4">Sip. Ölçüsü:</text>
<text x="212.2" y="202.7">Ağırlık:</text>
</g>
<g font-size="2.6">
<text x="273.4" y="190.4">2</text>
<text x="265.9" y="194.4">GENEL TOLERANS</text>
<text x="264.2" y="198.5">DIN 7168 m T</text>
<text x="264.3" y="202.6">ÖLÇEK</text>
<text x="278.5" y="202.6">1:2</text>
<text x="286.5" y="202.6">A4</text>
</g>
<g font-size="2.5">
<text x="138.3" y="186.4">Parça Kodu:</text>
<text x="138.3" y="190.5">Parça Adı:</text>
<text x="201.2" y="186.5">Ü.Kodu:</text>
<text x="138.3" y="194.5">Kaplama Şekli:</text>
<text x="138.3" y="198.6">Isıl İşlem:</text>
<text x="6.7" y="206.7">D:\Onedrive\OneDrive - gazi.edu.tr\My_Design\Arsiv\DP70XLD_4ST_OAU\</text>
</g>
</svg>
